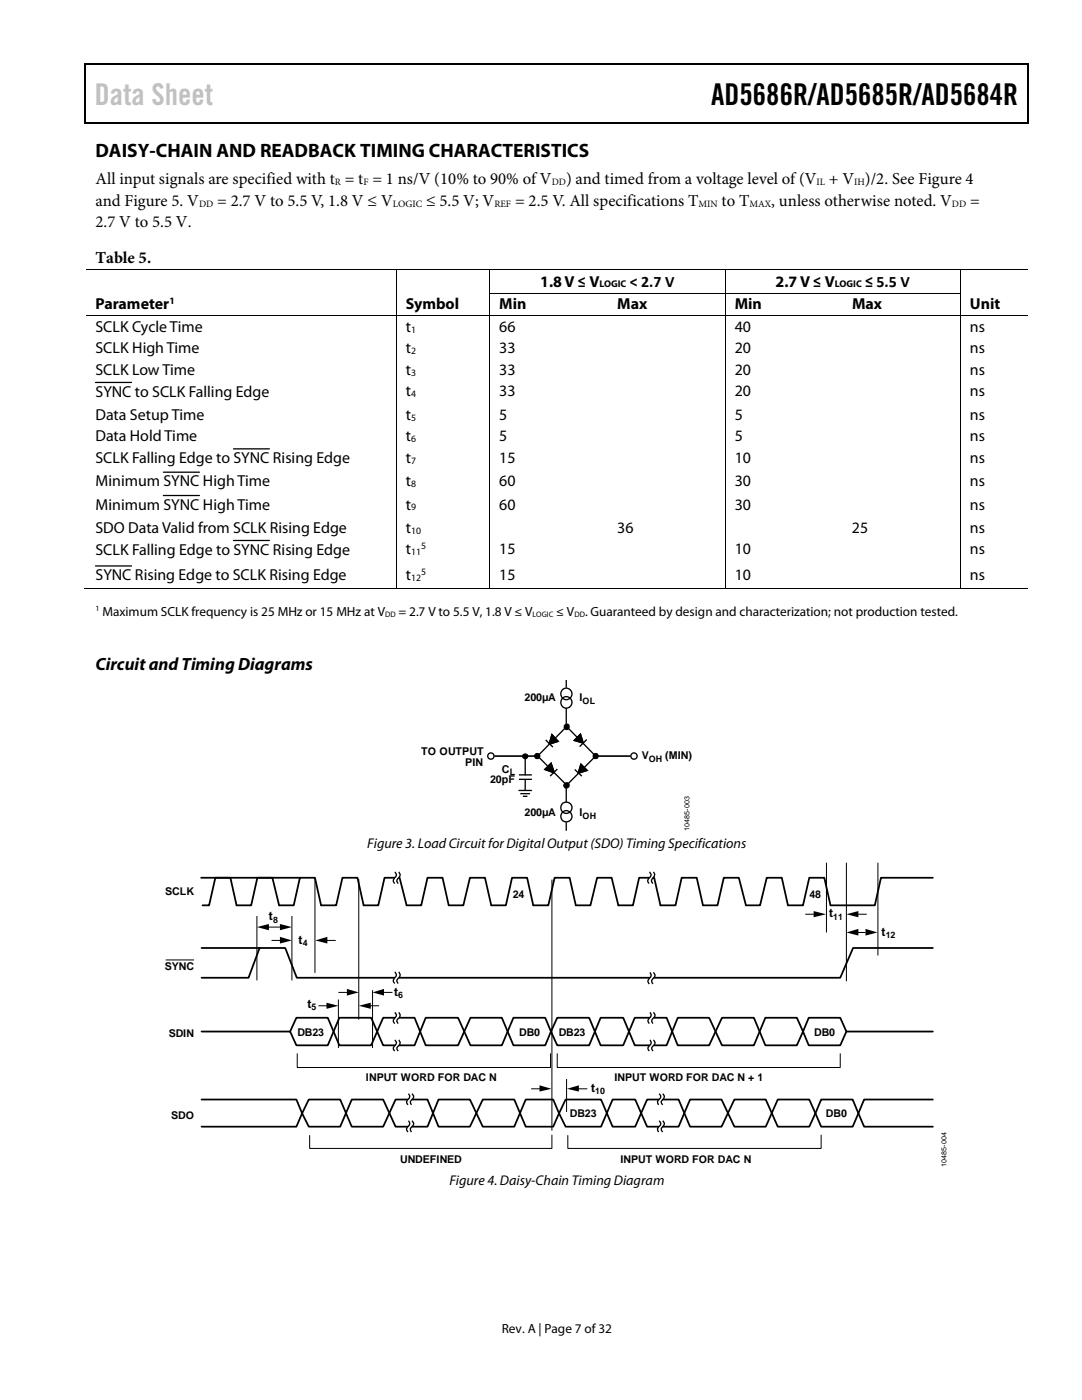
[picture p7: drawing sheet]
<svg xmlns="http://www.w3.org/2000/svg" width="216mm" height="279mm" viewBox="0 0 216 279" stroke-linecap="round" stroke-linejoin="round" font-family="sans-serif">
<path d="M16.9 12.7h.2v1h-.2zM205.1 12.7h.2v1h-.2zM205.1 12.7h.2v.3h-.2zM82.3 24.4h.2v.3h-.2zM205.1 24.4h.2v.3h-.2zM79 58.4h.1v.2h-.1z" fill="#000"/>
<path d="M16.9 12.8h188.2M17 13.7v11M205.2 13.7v11M205.1 24.5h-188.2M19 76.3h7.2M32.6 94.2h7.2M32.6 98.9h7.2M46.6 89.6h7.2M19 112.9h7.2M46.6 107.9h7.2" fill="none" stroke="#000" stroke-width=".25"/>
<g fill="none" stroke="#000" stroke-width=".2">
<path d="M17.1 53.7h188M79.1 53.8v4.6M79.1 58.6v4.3M97.7 58.5h94M97.7 53.8v4.6M97.7 58.6v4.3M144.7 53.8v4.6M144.7 58.6v4.3M191.6 53.8v4.6M191.6 58.6v4.3M17.1 63h188M79.1 63.1v54.5"/>
<path d="M97.7 63.1v54.5M144.7 63.1v54.5M191.6 63.1v54.5M16.9 117.5h62.1M79.1 117.5h18.6M97.8 117.5h46.8M144.8 117.5h46.8M191.7 117.5h13.4"/>
</g>
<g fill="#000" stroke="#000" stroke-width=".27">
<circle cx="107.2" cy="150.9" r=".5"/>
<circle cx="113.1" cy="156.7" r=".53"/>
<circle cx="113.1" cy="145" r=".52"/>
<circle cx="118.9" cy="150.9" r=".5"/>
</g>
<path d="M112.9 145.2l-5.5 5.6" fill="none" stroke="#000" stroke-width=".27"/>
<path d="M108.9 147.7l1.4 1.4z" fill="#fff"/>
<path d="M108.9 147.7l1.4 1.4" fill="none" stroke="#000" stroke-width=".27"/>
<path d="M110.1 146.6l1.3 1.4-1.7 .5-.1-.1z" fill-rule="evenodd" fill="#fff" stroke="#000" stroke-width=".27"/>
<path d="M110.1 146.6l1.3 1.4-1.7 .5-.1-.1z" fill="#000" stroke="#000" stroke-width=".27"/>
<path d="M118.7 151.1l-5.5 5.5" fill="none" stroke="#000" stroke-width=".27"/>
<path d="M114.7 153.6l1.4 1.3z" fill="#fff"/>
<path d="M114.7 153.6l1.4 1.3" fill="none" stroke="#000" stroke-width=".27"/>
<path d="M115.9 152.5l1.3 1.3-1.8 .5z" fill-rule="evenodd" fill="#fff" stroke="#000" stroke-width=".27"/>
<path d="M115.9 152.5l1.3 1.3-1.8 .5z" fill="#000" stroke="#000" stroke-width=".27"/>
<path d="M107.4 151l5.7 5.7" fill="none" stroke="#000" stroke-width=".27"/>
<path d="M109.8 154.9l1.4-1.4z" fill="#fff"/>
<path d="M111.2 153.5l-1.4 1.4" fill="none" stroke="#000" stroke-width=".27"/>
<path d="M110 152.3l.6 1.8-.1 .1-1.8-.6z" fill-rule="evenodd" fill="#fff" stroke="#000" stroke-width=".27"/>
<path d="M110 152.3l.6 1.8-.1 .1-1.8-.6z" fill="#000" stroke="#000" stroke-width=".27"/>
<path d="M113.2 145.1l5.7 5.8" fill="none" stroke="#000" stroke-width=".27"/>
<path d="M115.7 149l1.4-1.4z" fill="#fff"/>
<path d="M117.1 147.6l-1.4 1.4" fill="none" stroke="#000" stroke-width=".27"/>
<path d="M115.8 146.5l.6 1.8-1.8-.5z" fill-rule="evenodd" fill="#fff" stroke="#000" stroke-width=".27"/>
<path d="M115.8 146.5l.6 1.8-1.8-.5z" fill="#000" stroke="#000" stroke-width=".27"/>
<g fill="none" stroke="#000" stroke-width=".27">
<path d="M113 135.7v1.5M98.7 150.9h8.1M113 141.3v3.2M113 156.9v3.2M113 164.1v1.7"/>
<circle cx="113" cy="138.5" r="1.14"/>
<circle cx="113" cy="140.2" r="1.14"/>
<circle cx="113" cy="162.9" r="1.13"/>
<circle cx="113" cy="161.2" r="1.13"/>
</g>
<path d="M98.7 150.9h8.1" fill="none" stroke="#000" stroke-width=".2"/>
<circle cx="97.9" cy="150.9" r=".63" fill="#fff" stroke="#000" stroke-width=".27"/>
<path d="M119.3 150.9h6.5" fill="none" stroke="#000" stroke-width=".2"/>
<path d="M119.3 150.9h6.5" fill="none" stroke="#000" stroke-width=".27"/>
<circle cx="126.5" cy="150.9" r=".63" fill="#fff" stroke="#000" stroke-width=".27"/>
<g fill="none" stroke="#000" stroke-width=".27">
<path d="M103.5 157.8h2.6M103.5 155.5h2.6M103.5 154.6h2.6M103.8 158.4h2M104.4 158.9h.8M104.8 151.3v3.4M104.8 155.5v2.4M78.8 174l.2 .3 .1 .4-.6 1.1 .3 .5M79.5 174l.3 .7-.6 1.1 .3 .5M129.6 174l.2 .3 .1 .4-.7 1.1 .3 .5M130.4 174l.2 .3v.4l-.6 1.1 .3 .5M78.8 194l.3 .7-.6 1 .3 .6"/>
<path d="M79.5 194l.3 .7-.6 1 .3 .6M129.7 194.1l.2 .6-.6 1.1 .3 .6M130.4 194.1l.3 .6-.7 1.1 .3 .6M78.8 202.1l.2 .3 .1 .3-.6 1 .3 .6M78.8 207.6l.2 .3 .1 .3-.6 1 .3 .6M79.5 202.1l.3 .6-.6 1 .3 .6M79.5 207.6l.3 .6-.6 1 .3 .6M81.5 218.3l.2 .3 .1 .3-.7 1.1 .3 .5M82.2 218.3l.3 .3v.3l-.6 1.1 .2 .5M129.7 202.1l.2 .3v.3l-.6 1 .3 .6M129.7 207.6l.2 .3v.3l-.6 1 .3 .6M130.4 202.1l.2 .3 .1 .3-.7 1 .3 .6"/>
<path d="M130.4 207.6l.2 .3 .1 .3-.7 1 .3 .6M131.5 218.3l.3 .3v.3l-.6 1.1 .2 .5M132.2 218.3l.3 .3 .1 .3-.7 1.1 .3 .5M81.5 223.7l.2 .3 .1 .3-.7 1.1 .3 .5M82.2 223.7l.3 .3v.3l-.6 1.1 .2 .5M131.5 223.7l.3 .3v.3l-.6 1.1 .2 .5M132.2 223.7l.3 .3 .1 .3-.7 1.1 .3 .5"/>
</g>
<circle cx="104.8" cy="150.9" r=".51" fill="#000" stroke="#000" stroke-width=".2"/>
<g fill="none" stroke="#000" stroke-width=".2">
<path d="M62.8 175.4v18.8M71.6 175.5v28M110.1 175.5v50.1M164.9 172.2v13.9M168.9 172.2v23.6M175.2 172.2v18.5M33.1 191.6h5.6M51.3 182.8v12.9M52.9 185h3M54.2 187.7h2.1M58.3 182.8v12.9M64.9 187.7h2.1"/>
<path d="M67.5 199.5v9.6M67.5 198.1h2.2M74.3 197.6v11.5M76.3 198.1h2M160.7 182.5h2.2M170.8 186.1h1.9M170.8 182.5h2.2M59.3 210.3v2.7h50.6v-2.7M63.5 200.7h2.1M73.5 200.7h2.1M106 217.3h2.1M111.2 210.3v2.7h56.5v-2.7"/>
<path d="M113.1 215.3v6.6M115.1 217.3h2.1M110.1 226.5v2.7h-48.3v-2.6M163.9 226.5v2.7h-50.6v-2.6"/>
</g>
<g fill="#000">
<path d="M51.3 185l2.4-.6v1.3zM55.9 187l2.4 .7-2.4 .6zM55.9 184.4l2.4 .6-2.4 .7zM62.9 187.7l2.4-.7v1.3zM69.2 197.4l2.4 .7-2.4 .6zM74.3 198.1l2.3-.7v1.3zM162.3 181.8l2.5 .7-2.5 .6zM168.9 182.5l2.4-.7v1.3zM168.9 186.1l2.4-.7v1.3zM172.7 185.4l2.4 .7-2.4 .6zM65.2 200.1l2.3 .6-2.3 .6zM71.6 200.7l2.4-.6v1.2z"/>
<path d="M107.7 216.6l2.3 .7-2.3 .5zM113.1 217.3l2.4-.7v1.2z"/>
</g>
<path d="M40.1 175.2h19.7M186.1 175.2h-10.3l-1.2 5.5h-8.9l-1.2-5.5h-3l-1.3 5.5h-3l-1.2-5.5h-3l-1.3 5.5h-2.9l-1.4-5.5h-3l-1.2 5.5h-2.9l-1.3-5.5h-3l-1.2 5.5h-3l-1.3-5.5h-3l-1.2 5.5h-2.9l-1.4-5.5h-2.9l-1.3 5.5h-2.9l-1.2-5.5h-3l-1.3 5.5h-3l-1.2-5.5h-3l-1.3 5.5h-2.9l-1.2-5.5h-3l-1.3 5.5h-3l-1.2-5.5h-3l-1.2 5.5h-3l-1.4-5.5h-3l-1.2 5.5h-2.9l-1.3-5.5h-3l-1.2 5.5h-3l-1.3-5.5h-3l-1.2 5.5h-2.9l-1.3-5.5h-3l-1.3 5.5h-2.9l-1.2-5.5h-3l-1.3 5.5h-1.3M40.2 189.2h11.6M186.1 189.2h-15.9l-2.5 5.9h-108.5l-2.3-5.9h-5.1l-2.2 5.9h-9.4M40.2 205.9h17.7l1.2 2.7h6.3l2.3-5.5h6.4l2.4 5.5h6.2l2.2-5.5h6.5l2.5 5.5h6.2l2.3-5.5h6.4l1.1 2.8 1.3-2.8h6.4l2.2 5.5h4.6l2.3-5.5h6.3l2.2 5.5h6.3l2.6-5.5h6.3l2.3 5.5h6.3l2.4-5.5h6.3l1.2 2.8h17.2M40.2 219.4h18.9l1.2 2.8M57.9 205.9l1.2-2.8h6.3l2.3 5.5h6.4l2.4-5.5h6.2l2.2 5.5h6.5l2.5-5.5h6.2l2.3 5.5h6.4l1.1-2.7 1.3 2.7h6.4l2.2-5.5h4.6l2.3 5.5h6.3l2.2-5.5h6.3l2.6 5.5h6.3l2.3-5.5h6.3l2.4 5.5h6.3l1.2-2.7M186.1 219.4h-13.7l-2.3 5.5h-6.2l-2.4-5.5h-6.3l-2.4 5.5h-6.3l-2.5-5.5h-6.3l-2.3 5.5h-6.3l-2.4-5.5h-4.5l-2.3 5.5h-7l-1.4-2.7M60.3 222.2l-1.2 2.7h-18.9M60.3 222.2l1.3-2.8h6.3l2.3 5.5h6.3l2.4-5.5h6.4l2.2 5.5h6.3l2.5-5.5h6.3l2.3 5.5h5.5l1.1-2.7M60.3 222.2l1.3 2.7h6.3l2.3-5.5h6.3l2.4 5.5h6.4l2.2-5.5h6.3l2.5 5.5h6.3l2.3-5.5h5.5l1.1 2.8M111.5 222.2l1.4-2.8h7l2.3 5.5h4.5l2.4-5.5h6.3l2.3 5.5h6.3l2.5-5.5h6.3l2.4 5.5h6.3l2.4-5.5h6.2l2.3 5.5h13.7" fill="none" stroke="#000" stroke-width=".35"/>
<path d="M79.2 174l.3 .7-.7 1.1 .3 .5M129.9 174l.3 .3 .1 .4-.7 1.1 .3 .5M79.2 194l.3 .7-.7 1 .3 .6M130 194.1l.3 .6-.7 1.1 .3 .6M79.2 202.1l.3 .6-.7 1 .3 .6M79.2 207.6l.3 .6-.7 1 .3 .6M81.9 218.3l.2 .6-.6 1.1 .3 .5M130 202.1l.3 .6-.7 1 .3 .6M130 207.6l.3 .6-.7 1 .3 .6M131.9 218.3l.2 .3 .1 .3-.6 1.1 .3 .5M81.9 223.7l.2 .6-.6 1.1 .3 .5M131.9 223.7l.2 .3 .1 .3-.6 1.1 .3 .5" fill="none" stroke="#fff" stroke-width=".62" stroke-linecap="butt"/>
<text font-size="6" fill="#c0c0c0" x="18.9" y="21">Data Sheet</text>
<text font-size="6" x="141.9" y="21">AD5686R/AD5685R/AD5684R</text>
<text font-size="3.9" x="19" y="31.3">DAISY-CHAIN AND READBACK TIMING CHARACTERISTICS</text>
<text font-size="3.5" x="19" y="133.8">Circuit and Timing Diagrams</text>
<g font-size="3.3">
<text x="19" y="36.8">All input signals are specified with t = t = 1 ns/V (10% to 90% of V</text>
<text x="19.1" y="41.1">and Figure 5. V</text>
<text x="43.3" y="41.1">= 2.7 V to 5.5 V, 1.8 V ≤ V</text>
<text x="85" y="41.1">≤ 5.5 V; V</text>
<text x="102.8" y="41.1">= 2.5 V. All specifications T</text>
<text x="112.9" y="36.8">) and timed from a voltage level of (V</text>
<text x="144" y="41.1">to T</text>
<text x="153.9" y="41.1">, unless otherwise noted. V</text>
<text x="165.4" y="36.8">+ V )/2. See Figure 4</text>
<text x="193.6" y="41.1">=</text>
<text x="19" y="45.3">2.7 V to 5.5 V.</text>
<text x="19" y="52.4">Table 5.</text>
</g>
<g font-size="3.2">
<text x="107.8" y="57.2">1.8 V ≤ V</text>
<text x="125.6" y="57.2">&lt; 2.7 V</text>
<text x="154.8" y="57.2">2.7V ≤ V</text>
<text x="172.6" y="57.2">≤ 5.5 V</text>
<text x="19" y="61.8">Parameter</text>
<text x="81" y="61.8">Symbol</text>
<text x="99.6" y="61.8">Min</text>
<text x="123.2" y="61.8">Max</text>
<text x="146.6" y="61.8">Min</text>
<text x="170" y="61.8">Max</text>
<text x="193.5" y="61.8">Unit</text>
<text x="19" y="66.2">SCLK Cycle Time</text>
<text x="19" y="70.5">SCLK High Time</text>
<text x="81" y="66.2">t</text>
<text x="81" y="70.5">t</text>
<text x="99.6" y="66.2">66</text>
<text x="99.6" y="70.5">33</text>
<text x="146.6" y="66.2">40</text>
<text x="146.6" y="70.5">20</text>
<text x="193.5" y="70.5">ns</text>
<text x="193.5" y="66.2">ns</text>
<text x="19" y="74.8">SCLK Low Time</text>
<text x="81" y="74.8">t</text>
<text x="99.6" y="74.8">33</text>
<text x="146.6" y="74.8">20</text>
<text x="193.5" y="74.8">ns</text>
<text x="19" y="79.1">SYNC to SCLK Falling Edge</text>
<text x="19" y="83.8">Data Setup Time</text>
<text x="81" y="79.1">t</text>
<text x="81" y="83.8">t</text>
<text x="99.6" y="79.1">33</text>
<text x="99.6" y="83.8">5</text>
<text x="146.6" y="79.1">20</text>
<text x="146.6" y="83.8">5</text>
<text x="193.5" y="79.1">ns</text>
<text x="193.5" y="83.8">ns</text>
<text x="19" y="88.1">Data Hold Time</text>
<text x="81" y="88.1">t</text>
<text x="99.6" y="88.1">5</text>
<text x="146.6" y="88.1">5</text>
<text x="193.5" y="88.1">ns</text>
<text x="19" y="92.4">SCLK Falling Edge to SYNC Rising Edge</text>
<text x="81" y="92.4">t</text>
<text x="99.6" y="92.4">15</text>
<text x="146.6" y="92.4">10</text>
<text x="193.5" y="92.4">ns</text>
<text x="19" y="97">Minimum SYNC High Time</text>
<text x="19" y="101.7">Minimum SYNC High Time</text>
<text x="81" y="97">t</text>
<text x="81" y="101.7">t</text>
<text x="99.6" y="97">60</text>
<text x="99.6" y="101.7">60</text>
<text x="146.6" y="97">30</text>
<text x="146.6" y="101.7">30</text>
<text x="193.5" y="97">ns</text>
<text x="193.5" y="101.7">ns</text>
<text x="19" y="106.4">SDO Data Valid from SCLK Rising Edge</text>
<text x="81" y="106.4">t</text>
<text x="123.2" y="106.4">36</text>
<text x="170" y="106.4">25</text>
<text x="193.5" y="106.4">ns</text>
<text x="19" y="110.7">SCLK Falling Edge to SYNC Rising Edge</text>
<text x="81" y="110.7">t</text>
<text x="99.6" y="110.7">15</text>
<text x="146.6" y="110.7">10</text>
<text x="193.6" y="110.7">ns</text>
<text x="19" y="115.8">SYNC Rising Edge to SCLK Rising Edge</text>
<text x="81" y="115.7">t</text>
<text x="99.6" y="115.7">15</text>
<text x="146.6" y="115.7">10</text>
<text x="193.6" y="115.7">ns</text>
</g>
<g font-size="2.8">
<text x="73.3" y="169.2">Figure 3. Load Circuit for DigitalOutput (SDO) Timing Specifications</text>
<text x="89.7" y="236.4">Figure 4. Daisy-Chain Timing Diagram</text>
</g>
<g font-size="2.6">
<text x="20.4" y="122.9">Maximum SCLK frequency is 25 MHz or 15 MHz at V</text>
<text x="79.5" y="122.9">= 2.7 V to 5.5 V, 1.8 V ≤ V</text>
<text x="111" y="122.9">≤ V</text>
<text x="116.7" y="122.9">. Guaranteed by design and characterization; not production tested.</text>
<text x="100.1" y="266">Rev. A | Page 7 of 32</text>
</g>
<g font-size="2.5">
<text x="53.7" y="183.6">t</text>
<text x="165.4" y="183.1">t</text>
<text x="59.6" y="188.3">t</text>
<text x="175.9" y="186.7">t</text>
<text x="61.3" y="201.1">t</text>
<text x="78.6" y="198.7">t</text>
<text x="118" y="217.9">t</text>
</g>
<g font-size="2.1">
<text x="104.7" y="139.8">200µA</text>
<text x="115.6" y="139.8">I</text>
<text x="84.1" y="150.8">TO OUTPUT</text>
<text x="92.8" y="152.9">PIN</text>
<text x="100.2" y="154.2">C</text>
<text x="128" y="151.6">V</text>
<text x="132.8" y="151.6">(MIN)</text>
<text x="97.8" y="156.3">20pF</text>
<text x="104.7" y="162.8">200µA</text>
<text x="115.6" y="162.8">I</text>
<text x="33" y="178.6">SCLK</text>
<text x="102.3" y="179.3">24</text>
<text x="161.5" y="179.3">48</text>
<text x="32.9" y="193.6">SYNC</text>
<text x="33.7" y="207.1">SDIN</text>
<text x="59.4" y="206.7">DB23</text>
<text x="103.6" y="206.7">DB0</text>
<text x="111.5" y="206.7">DB23</text>
<text x="162.5" y="206.7">DB0</text>
<text x="73" y="215.8">INPUT WORD FOR DAC N</text>
<text x="122.6" y="215.8">INPUT WORD FOR DAC N + 1</text>
<text x="34.2" y="223.3">SDO</text>
<text x="113.7" y="222.9">DB23</text>
<text x="164.8" y="222.9">DB0</text>
<text x="79.9" y="232">UNDEFINED</text>
<text x="123.8" y="232">INPUT WORD FOR DAC N</text>
</g>
<g font-size="1.9">
<text x="39.7" y="41.2">DD</text>
<text x="66.8" y="36.9">R</text>
<text x="72.5" y="36.9">F</text>
<text x="78.4" y="41.2">LOGIC</text>
<text x="98.7" y="41.2">REF</text>
<text x="110.1" y="36.9">DD</text>
<text x="139.4" y="41.2">MIN</text>
<text x="149.5" y="41.2">MAX</text>
<text x="162.9" y="36.9">IL</text>
<text x="170.5" y="36.9">IH</text>
<text x="189.9" y="41.2">DD</text>
<text x="119.6" y="57.4">LOGIC</text>
<text x="166.6" y="57.4">LOGIC</text>
<text x="33.8" y="60.7">1</text>
<text x="82" y="66.4">1</text>
<text x="82" y="70.7">2</text>
<text x="82" y="75">3</text>
<text x="82" y="79.3">4</text>
<text x="82" y="83.9">5</text>
<text x="82" y="88.2">6</text>
<text x="82" y="92.5">7</text>
<text x="82" y="97.2">8</text>
<text x="82" y="101.9">9</text>
<text x="82" y="106.5">10</text>
<text x="82" y="110.8">11</text>
<text x="84" y="109.6">5</text>
<text x="82" y="115.9">12</text>
<text x="84" y="114.7">5</text>
</g>
<g font-size="1.8">
<text x="116.2" y="140.4">OL</text>
<text x="101.7" y="154.7">L</text>
<text x="129.5" y="152.1">OH</text>
<text x="116.2" y="163.4">OH</text>
<text x="54.5" y="184.2">8</text>
<text x="166.2" y="183.6">11</text>
<text x="60.4" y="188.8">4</text>
<text x="176.7" y="187.3">12</text>
<text x="62.2" y="201.6">5</text>
<text x="79.5" y="199.3">6</text>
<text x="118.8" y="218.4">10</text>
</g>
<g font-size="1.6">
<text x="19" y="122">1</text>
<text x="76.8" y="123">DD</text>
<text x="106.3" y="123">LOGIC</text>
<text x="114.6" y="123">DD</text>
</g>
<g font-size="1.4">
<text x="137.6" y="165.8" transform="rotate(-90 137.6 165.8)">10485-003</text>
<text x="188.9" y="232.8" transform="rotate(-90 188.9 232.8)">10485-004</text>
</g>
</svg>
